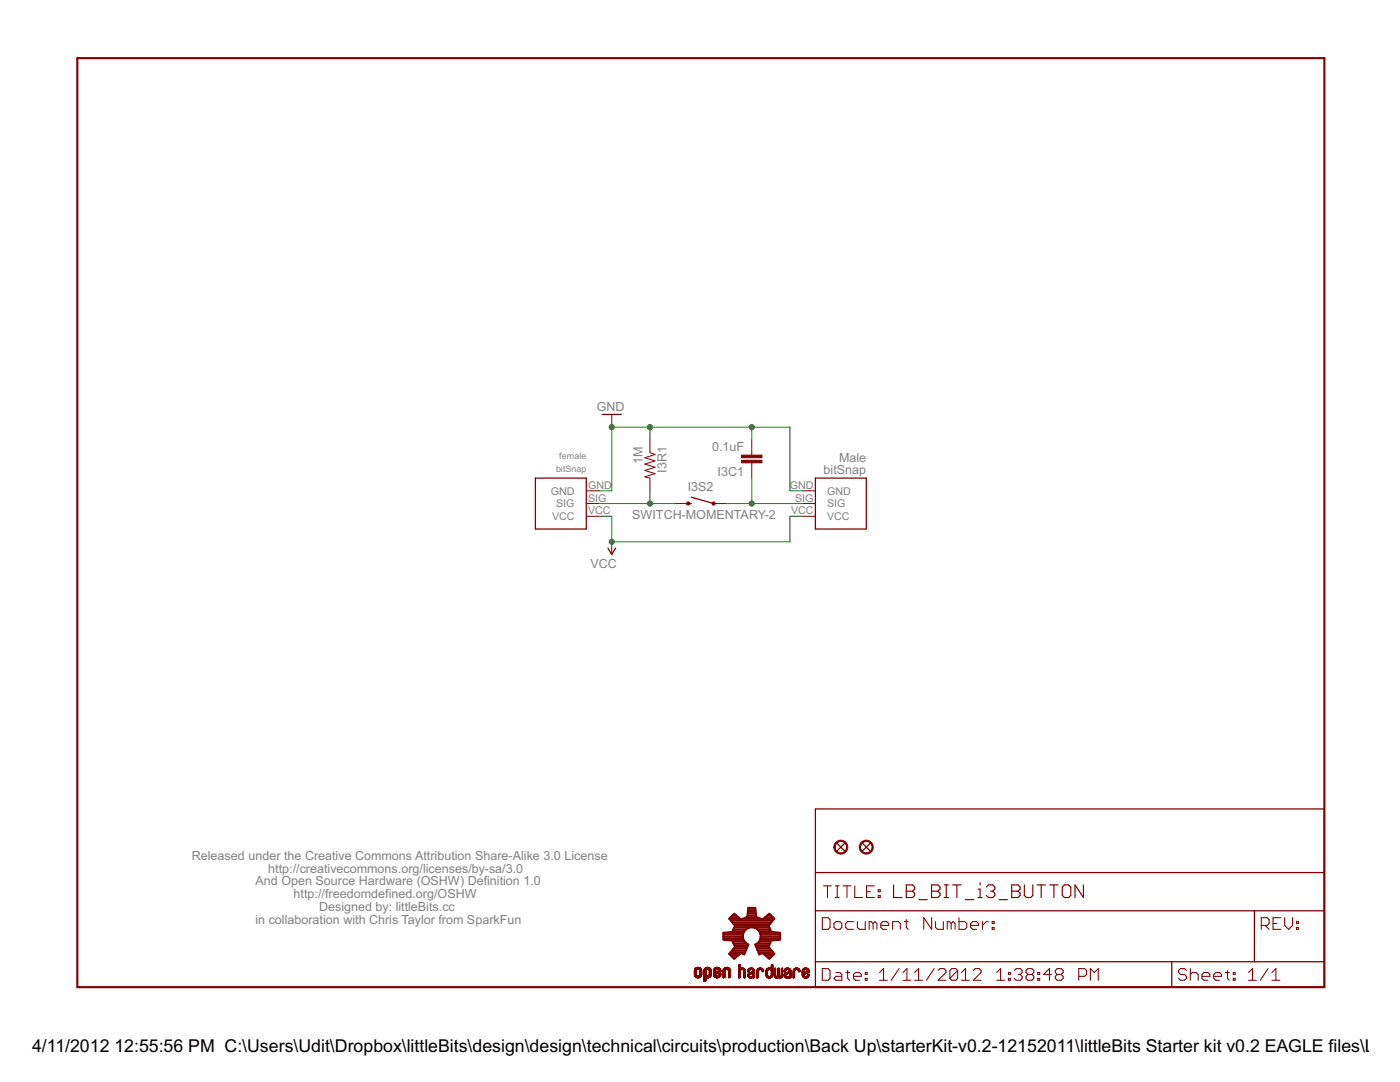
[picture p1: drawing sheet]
<svg xmlns="http://www.w3.org/2000/svg" width="279mm" height="216mm" viewBox="0 0 279 216" stroke-linecap="round" stroke-linejoin="round" font-family="sans-serif">
<g fill="none" stroke="#800000" stroke-width=".2">
<path d="M117 97.9h2.5M122.1 82.7v2.5M129.7 87.8v2.5l1 .4-2 .6 2 .7-2 .6 2 .6-2 .7 2 .6-2 .6 1 .3v2.5M150 87.8v3M150 92.4v3M160.2 97.9h2.5M117 103h2.5M117 100.5h2.5M122.1 108.1v2.5M134.8 100.5h2.5M142.4 100.5h2.5M160.2 103h2.5"/>
<path d="M160.2 100.5h2.5M138.6 194.5h.4M138.6 194.4h.4M138.6 194.3h.4M138.6 194.2h.4M138.6 194.1h.4M138.6 194h.4M138.6 193.9h.4M138.6 193.8h.4M138.6 193.7h.4M138.6 194.6h.5M138.6 194.6h.4"/>
<path d="M138.6 193.6h.4M138.6 193.5h.4M138.6 194.7h1.4M138.6 194.7h.5M138.6 193.4h1.4M138.7 194.8h1.2M138.7 194.8h1.3M138.7 193.3l1.3 .1M138.7 194.9h1.2M138.7 193.3h1.2M138.8 194.9h1M138.8 193.2h1"/>
<path d="M138.8 195h1M138.9 195h.8M138.9 193.1h.8M139 195.1h.7M139 193.6h-.4M139.1 195.1h.4M139.1 193h.4M139.1 193.5h-.5M139.2 193.4h-.6M139.4 193.4h.6M139.5 193.5h.5M139.5 194.6h.5"/>
<path d="M139.6 194.6h.4M139.6 193.5h.4M139.6 193.6h.4M139.6 194.5h.4M139.6 194.4h.4M139.6 194.3h.4M139.6 194.2h.4M139.6 194.1h.4M139.6 194h.4M139.6 193.9h.4M139.6 193.8h.4M139.6 193.7h.4"/>
<path d="M140 194.7h-.5M140 194.5h-.4M140.5 195.8h.2M140.5 195.7h.4M140.5 195.6h.4M140.5 195.5h.4M140.5 195.4h.4M140.5 195.3h.4M140.5 195.2h.4M140.5 194.8h1.3M140.5 194.7l1.4 .1M140.5 194.7h.6"/>
<path d="M140.5 194.6h.5M140.5 194.6h.4M140.5 194.5h.4M140.5 194.4h.4M140.5 194.3h.4M140.5 194.2h.4M140.5 194.1h.4M140.5 194h.4M140.5 193.9h.4M140.5 193.8h.4M140.5 193.7h.4M140.5 193.6h.4"/>
<path d="M140.6 193.4h1.3M140.6 193.4h1.2M140.6 193.3h1.2M140.7 193.3h1.1M140.7 193.2h1M140.8 193.1h.8M140.9 195.7h-.4M140.9 195.1h-.4M140.9 193.6h-.4M141 193.5h-.5M141 195.1h.4M141 193h.4"/>
<path d="M141.1 193.5h-.6M141.1 193.4h-.6M141.3 193.4h.6M141.4 194.7h.5M141.4 193.5h.5M141.5 194.6h.4M141.5 193.5h.4M141.5 193.6h.4M141.5 194.5h.4M141.6 195.1h-1.1M141.6 194.5h.3M141.6 194.4h.3"/>
<path d="M141.6 194.3h.3M141.6 194.2h.3M141.6 194.1h.3M141.6 194h.3M141.6 193.9h.3M141.6 193.8h.3M141.6 193.7h.3M141.6 195l-1.1 .1M141.7 195h-1.2M141.8 194.9h-1.3M141.9 194.8h-1.4M141.9 194.6h-.4"/>
<path d="M142.4 194.6h.5M142.4 194.5h.4M142.4 193.9h.4M142.4 193.8h.4M142.4 193.7h.4M142.4 193.6h.4M142.4 194.7h.6M142.5 194.7h1.3M142.5 193.4h1.3M142.5 194.8h1.2M142.5 194.9h1.2M142.5 193.3h1.2"/>
<path d="M142.6 193.3h1.1M142.6 194.9h1.1M142.6 195h1M142.6 193.2h1M142.7 195h.9M142.7 193.1h.9M142.7 193.1h.8M142.8 195.1h.7M142.8 193.7h-.4M142.9 194.4h-.5M142.9 193.5h-.5M142.9 195.1h.4"/>
<path d="M142.9 193h.4M143 193.5h-.6M143 193.9h.8M143 193.4h-.5M143.1 194.3l-.7 .1M143.1 193.8h.7M143.1 194.3h-.7M143.2 193.8h.6M143.2 193.4h.6M143.3 194.2h-.9M143.3 194.7h.5M143.3 193.5h.5"/>
<path d="M143.4 194.6h.4M143.4 193.7h.4M143.4 193.5h.4M143.4 194.2h-1M143.4 193.6h.4M143.4 194.5h.4M143.5 194.4h.3M143.5 194.1h-1.1M143.6 194.1h-1.2M143.6 194.3h.2M143.7 194.2h.1M143.7 194l-1.3 .1"/>
<path d="M143.8 194h-1.4M143.8 193.9l-.9 .1M144.3 194.9h.4M144.3 194.8h.4M144.3 194.7h.4M144.3 194.6h.4M144.3 194.5h.4M144.3 194.4h.4M144.3 194.3h.4M144.3 194.2h.4M144.3 194.1h.4M144.3 194h.4"/>
<path d="M144.3 193.9h.4M144.3 193.8h.4M144.3 193.7h.4M144.3 195.1h.2M144.4 195.1h.1M144.4 193.4h1.3M144.4 193.3l1.3 .1M144.4 193.3h1.2M144.5 193.3h1.1M144.5 193.2h1M144.6 193.1h.9M144.7 193.1h.7"/>
<path d="M144.7 195l-.4 .1M144.7 195h-.4M144.7 193.6h-.4M144.8 193.6h-.5M144.8 193.5h-.5M144.8 193h.4M144.9 193.5h-.5M144.9 193.4h-.5M145.2 193.4h.5M145.2 193.5h.5M145.3 193.5h.5M145.3 193.6h.5"/>
<path d="M145.4 195h.4M145.4 194.9h.4M145.4 194.8h.4M145.4 194.7h.4M145.4 194.6h.4M145.4 194.5h.4M145.4 194.4h.4M145.4 194.3h.4M145.4 194.2h.4M145.4 194.1h.4M145.4 194h.4M145.4 193.9h.4"/>
<path d="M145.4 193.8h.4M145.4 193.7h.4M145.4 193.6h.4M145.4 195.1h.1M145.6 195.1h-.2M145.8 195l-.4 .1M147.4 194.9h.3M147.4 194.8h.3M147.4 194.7h.3M147.4 194.6h.3M147.4 194.5h.3M147.4 194.4h.3"/>
<path d="M147.4 194.3h.3M147.4 194.2h.3M147.4 194.1h.3M147.4 194h.3M147.4 193.9h.3M147.4 193.8h.3M147.4 193.7h.3M147.4 193.6h.4M147.4 193.4h1.2M147.4 193.3l1.2 .1M147.4 193.3h1.1M147.4 193.2l1.1 .1"/>
<path d="M147.4 193.2h.3M147.4 193.1h.3M147.4 193h.3M147.4 192.9h.3M147.4 192.8h.3M147.4 192.7h.3M147.4 192.6h.3M147.5 192.6h.2M147.5 192.5h.2M147.6 195.1h-.2M147.7 195.1h-.3M147.7 195l-.3 .1"/>
<path d="M147.7 195h-.3M147.8 193.6l-.4 .1M147.8 193.2h.6M147.9 193.5h-.5M148 193.5h-.6M148.1 193.1h.1M148.2 193.5h.5M148.4 193.5h.3M148.4 193.6h.3M148.4 193.6h.4M148.5 193.7h.3M148.5 195h.3"/>
<path d="M148.5 194.9h.3M148.5 194.8h.3M148.5 194.7h.3M148.5 194.6h.3M148.5 194.5h.3M148.5 194.4h.3M148.5 194.3h.3M148.5 194.2h.3M148.5 194.1h.3M148.5 194h.3M148.5 193.9h.3M148.5 193.8h.3"/>
<path d="M148.5 195.2h.1M148.7 195.1h-.2M148.7 193.4h-1.3M148.8 195h-.3M149.2 194.8h.4M149.2 194.7l.4 .1M149.2 194.7h.3M149.2 194.6h.3M149.2 194.5h.4M149.2 193.9h.2M149.2 193.8h.3M149.2 193.7h.3"/>
<path d="M149.3 194.9h.8M149.3 194.8h.3M149.3 193.6h.3M149.4 195h.7M149.4 193.4h1.1M149.4 193.4h1M149.5 195.1h.6M149.5 193.9h-.3M149.5 193.3h.8M149.5 193.8h-.3M149.5 194.6h-.3M149.6 195.1h.5"/>
<path d="M149.6 193.7h-.3M149.6 193.6l-.3 .1M149.6 194.5h-.4M149.6 194.1h1M149.6 193.2h.6M149.6 195.2h.5M149.7 194.1h.9M149.7 193.5h-.4M149.7 194.4h-.4M149.8 194.4h-.5M149.8 194.1h.8M149.8 195.2h.1"/>
<path d="M149.8 193.5h-.5M149.9 193.1h.1M149.9 194h.7M150 194.3l-.7 .1M150 193.5h.5M150 194.3h-.6M150.1 194h.5M150.2 193.9h.4M150.2 193.5h.3M150.2 194.2h-.8M150.2 193.6h.4M150.2 193.6l.4 .1"/>
<path d="M150.3 193.8h.3M150.3 194.2h.3M150.3 193.7h.3M150.3 195.1h.2M150.3 195h.3M150.3 194.9h.3M150.3 194.8h.3M150.3 194.7h.3M150.3 194.6h.3M150.3 194.5h.3M150.3 194.4h.3M150.3 194.3h.3"/>
<path d="M150.6 195.1h-.3M150.6 194.2h-1.1M151 195h.3M151 194.9h.3M151 194.8h.3M151 194.7h.3M151 194.6h.3M151 194.5h.3M151 194.4h.3M151 194.3h.3M151 194.2h.3M151 194.1h.3"/>
<path d="M151 194h.3M151 193.9h.3M151 193.8h.3M151 193.7h.4M151.1 195.2h.1M151.2 193.4h1.1M151.2 195.1h-.2M151.2 193.4h1M151.3 195.1h-.3M151.3 193.3h.9M151.3 195l-.3 .1M151.3 193.3h.8"/>
<path d="M151.4 193.8h-.4M151.4 193.6l-.3 .1M151.4 193.6h-.3M151.4 193.2h.6M151.5 193.5h-.4M151.6 193.5h-.5M151.7 193.1h.1M151.8 193.5h.5M152 193.5h.4M152 193.6h.4M152.1 193.6h.3M152.1 193.7h.3"/>
<path d="M152.1 193.8h.3M152.3 193.4h-1.1M152.4 193.9h-.3M152.4 193.8h-.3M152.8 194.5h.3M152.8 194.4h.3M152.8 194.3h.3M152.8 194.2h.3M152.8 194.1h.3M152.8 194h.3M152.8 193.9h.3M152.8 193.8h.3"/>
<path d="M152.9 194.6h.3M152.9 194.5h.2M152.9 193.8h.2M152.9 194.7l.4 .1M152.9 194.7h.3M152.9 193.6h.3M152.9 194.8h.5M152.9 194.8h.4M153 194.9h1.1M153 193.4h1.2M153.1 195h.9M153.1 193.3h1.1"/>
<path d="M153.2 195.1h.7M153.2 193.7h-.3M153.2 193.3h1M153.2 193.6h-.3M153.2 195.1h.6M153.3 193.2h.5M153.3 193.5h-.4M153.3 195.2h.5M153.4 193.5h-.5M153.5 195.2h.1M153.5 193.1h.1M153.6 193.5h.6"/>
<path d="M153.8 194.8h.4M153.8 193.5h.4M153.8 193.6h.4M153.9 193.6h.3M153.9 194.7h.3M153.9 194.6h.3M153.9 193.7h.3M153.9 193.2h.3M153.9 194.5h.3M153.9 194.4h.3M153.9 194.3h.3M153.9 194.2h.3"/>
<path d="M153.9 194.1h.3M153.9 194h.3M153.9 193.9h.3M153.9 193.8h.3M153.9 193.1h.3M153.9 193h.3M153.9 192.9h.3M153.9 192.8h.3M153.9 192.7h.3M153.9 192.6h.3M154 192.6h.2M154 192.5h.2"/>
<path d="M154.2 194.8h-.5M154.2 194.7l-.4 .1M154.2 193.4h-1.2M154.5 194.8h.4M154.5 194.7h.3M154.5 194.6h.3M154.5 194.5h.3M154.5 194.4h.3M154.5 194.3h.3M154.5 194.2h.3M154.5 194.1h.3M154.5 194h.3"/>
<path d="M154.5 193.9h.3M154.5 193.8h.3M154.5 193.7h.3M154.5 193.6h.3M154.5 193.5h.3M154.5 193.4h.3M154.5 193.3h.3M154.5 194.9h1.7M154.6 194.9h1.5M154.6 195h1.5M154.7 193.2h.1M154.7 195.1h1.3"/>
<path d="M154.7 195.1h.6M154.8 195.2h.4M155 195.2h.1M155.1 194.8h.5M155.2 194.8h.4M155.2 194.8h.3M155.2 194.7h.3M155.2 194.6h.3M155.2 194.5h.3M155.2 194.4h.3M155.2 194.3h.3M155.2 194.2h.3"/>
<path d="M155.2 194.1h.3M155.2 194h.3M155.2 193.9h.3M155.2 193.8h.3M155.2 193.7h.3M155.2 193.6h.3M155.2 193.5h.3M155.2 193.4h.3M155.2 193.3h.3M155.3 193.3h.2M155.4 193.2h.1M155.4 195.1h.6"/>
<path d="M155.5 195.2h.4M155.8 194.8h.4M155.9 194.8h.3M155.9 194.7h.3M155.9 194.6h.3M155.9 194.5h.3M155.9 194.4h.3M155.9 194.3h.3M155.9 194.2h.3M155.9 194.1h.3M155.9 194h.3M155.9 193.9h.3"/>
<path d="M155.9 193.8h.3M155.9 193.7h.3M155.9 193.6h.3M155.9 193.5h.3M155.9 193.4h.3M155.9 193.3h.3M156 193.3h.2M156.1 193.2h.1M156.5 194.8h.4M156.5 194.7l.3 .1M156.5 194.7h.3M156.5 194.6h.3"/>
<path d="M156.5 194.5h.3M156.5 193.9h.1M156.5 193.7h.3M156.5 194.9h.8M156.6 194.9h.8M156.6 195h.8M156.6 194.3h.7M156.6 193.4h1.1M156.7 195h.7M156.7 193.4h1M156.7 195.1h.7M156.7 193.9h-.2"/>
<path d="M156.7 193.3h.9M156.8 193.8h-.3M156.8 195.1h.6M156.8 193.3h.7M156.8 193.6l-.3 .1M156.9 194.1h.9M156.9 194.5h-.4M156.9 193.6h-.4M156.9 193.2h.6M156.9 195.2h.4M156.9 193.5h-.4M157 194.4h-.5"/>
<path d="M157.1 194.4h-.6M157.1 194.1h.7M157.1 193.5h-.5M157.1 193.1h.1M157.2 194h.6M157.2 194.3l-.7 .1M157.2 193.5h.6M157.3 194h.5M157.4 193.5h.4M157.4 193.9h.4M157.4 194.2h-.7M157.5 193.6h.3"/>
<path d="M157.5 193.8h.3M157.5 193.7h.3M157.6 195.1h.1M157.6 195h.2M157.6 194.9h.2M157.6 194.8h.2M157.6 194.7h.2M157.6 194.6h.2M157.6 194.5h.2M157.6 194.4h.2M157.6 194.3h.2M157.6 194.2h.2"/>
<path d="M157.6 193.8h.2M157.6 193.7h.2M157.6 195.2h.1M157.8 195.1h-.2M157.8 195h-.2M157.8 194.2h-1.1M158.3 195h.3M158.3 194.9h.3M158.3 194.8h.3M158.3 194.7h.3M158.3 194.6h.3M158.3 194.5h.3"/>
<path d="M158.3 194.4h.3M158.3 194.3h.3M158.3 194.2h.3M158.3 194.1h.3M158.3 194h.3M158.3 193.9h.3M158.3 193.8h.3M158.3 193.7h.3M158.3 193.6h.4M158.3 195.2h.1M158.5 195.1h-.2M158.5 193.4h1"/>
<path d="M158.5 193.3h.9M158.6 195.1h-.3M158.6 195l-.3 .1M158.6 193.7h-.3M158.6 193.3h.8M158.7 193.2h.6M158.7 193.6h-.4M158.7 193.5h-.4M158.9 193.5h-.5M158.9 193.1h.1M159.1 193.5h.5M159.2 193.5h.4"/>
<path d="M159.3 193.6h.3M159.3 193.6h.4M159.3 193.7h.4M159.4 193.8h.3M159.6 193.4h-1.2M159.6 193.9h-.2M159.7 193.8h-.3M160.1 194.6h.3M160.1 194.5h.3M160.1 194.1h1.1M160.1 194.1h.3M160.1 194h.3"/>
<path d="M160.1 193.9h.3M160.1 193.8h.3M160.1 193.7h.3M160.1 194.7h.4M160.1 193.6h.4M160.2 194.8h.4M160.2 194.9h1.2M160.2 193.4h1.2M160.3 194.9h1M160.3 193.4h1M160.3 195h1M160.3 195h.9"/>
<path d="M160.4 193.3h.8M160.4 195.1h.8M160.4 194.5h-.3M160.5 195.1h.6M160.5 193.6h-.4M160.5 193.2h.6M160.5 194.4h-.4M160.5 193.5h-.3M160.6 195.2h.4M160.7 194.4h-.6M160.7 193.5h-.5M160.7 193.1h.1"/>
<path d="M160.8 195.2h.1M160.8 194h.7M160.8 194.3l-.7 .1M160.9 194.3h-.8M160.9 193.5h.5M161 193.9h.5M161 194.8h.4M161 194.2h-.9M161 193.5h.4M161.1 194.8h.3M161.1 193.8h.4M161.1 193.6h.3"/>
<path d="M161.1 194.2h-1M161.1 193.6h.4M161.1 194.6h.4M161.1 193.7h.4M161.2 193.8h.3M161.2 193.7h.3M161.2 194.6h.3M161.2 194.5h.3M161.2 194.4h.3M161.3 194.1h-.8M161.4 194.4h.1M161.4 194l-.8 .1"/>
<path d="M161.5 194.7h-.4M161.5 193.9l-.6 .1"/>
</g>
<path d="M15.4 11.6h248.9v185.4h-248.9z" fill="none" stroke="#800000" stroke-width=".42"/>
<g fill="none" stroke="#800000" stroke-width=".25">
<path d="M106.8 95.4h10.2v10.2h-10.2zM120.2 82.7h3.8M138 99.2l4.4 1.3M162.7 95.4h10.2v10.2h-10.2zM121.3 109.4l.8 1.2 .8-1.2M137.3 100.5h.7M162.7 161.4h101.6v35.6h-101.6zM162.7 174.1h101.6M167 168.3l1.6 1.5M168.6 168.3l-1.6 1.5M172.1 168.3l1.6 1.5M173.7 168.3l-1.6 1.5"/>
<path d="M162.7 181.7h101.6M162.7 191.9h101.6M233.8 191.9v5.1M250.3 181.7v10.2"/>
</g>
<g fill="none" stroke="#800000" stroke-width=".21">
<path d="M164.4 176.8h1.5M165.1 176.8v2.3M166.7 176.8h.8M166.7 179.1h.8M167.1 176.8v2.3M168.3 176.8h1.5M169 176.8v2.3M170.6 176.8v2.3h1.5M172.9 177.9h.8M174.5 176.8h-1.6v2.3h1.6M175.3 178.7h.4v.4h-.4zM175.3 177.5h.4v.4h-.4z"/>
<path d="M164.1 183.1h1.2l.4 .4v1.6l-.4 .3h-1.2zM164.1 193.3h1.2l.4 .4v1.5l-.4 .4h-1.2zM166.4 184.3l.4-.4h.8l.4 .4v.8l-.4 .3h-.8l-.4-.3zM166.8 194.1h.8l.4 .3v1.2h-1.2l-.4-.4 .4-.4h1.2M168.8 194.1h.8M169.2 193.7v1.5l.4 .4M170.3 194.8h1.6v-.4l-.4-.3h-.8l-.4 .3v.8l.4 .4h.8M170.3 183.9h-1.1l-.4 .4v.8l.4 .3h1.1M171.1 183.9v1.2l.4 .3h1.2v-1.5M172.7 195.2h.4v.4h-.4zM172.7 194.1h.4v.3h-.4zM174.2 184.3l-.4-.4h-.3v1.5"/>
<path d="M174.2 184.3v1.1M174.2 184.3l.4-.4 .4 .4v1.1M175.5 195.6h1.6M175.5 194.1l.8-.8v2.3M175.8 184.7h1.6v-.4l-.4-.4h-.8l-.4 .4v.8l.4 .3h.8M178.1 185.4v-1.5h1.2l.4 .4v1.1M179.4 193.3l-1.5 2.3M180.2 195.6h1.6M180.2 194.1l.8-.8v2.3M180.5 183.9h.8M180.9 183.5v1.6l.4 .3M182.5 195.6h1.6"/>
<path d="M182.5 194.1l.8-.8v2.3M185.9 183.1v2.3l-1.5-2.3v2.3M186.4 193.3l-1.5 2.3M186.7 183.9v1.2l.4 .3h1.2v-1.5M187.2 193.7l.4-.4h.8l.4 .4v.4l-1.6 1.5h1.6M189.8 184.3l-.4-.4h-.4v1.5M189.8 184.3v1.1M189.8 184.3l.4-.4 .4 .4v1.1M191.1 193.7v1.5l-.4 .4h-.8l-.3-.4M191.1 193.7l-.4-.4h-.8l-.3 .4v1.5M191.1 193.7l-1.5 1.5M191.4 183.1v2.3h1.2l.3-.3v-.8l-.3-.4h-1.2"/>
<path d="M191.9 195.6h1.6M191.9 194.1l.8-.8v2.3M193.7 184.7h1.6v-.4l-.4-.4h-.8l-.4 .4v.8l.4 .3h.8M194.2 193.7l.4-.4h.8l.4 .4v.4l-1.6 1.5h1.6M196.1 183.9v1.5M197.2 183.9h-.4l-.7 .8M198 185.1h.4v.3h-.4zM198 183.9h.4v.4h-.4zM198.9 195.6h1.6M198.9 194.1l.8-.8v2.3M201.3 195.2h.3v.4h-.3zM201.3 194.1h.3v.3h-.3z"/>
<path d="M202.4 193.7l.4-.4h.8l.4 .4v.4l-.4 .3M203.2 194.4h.4M203.6 194.4l.4 .4v.4l-.4 .4h-.8l-.4-.4M205.1 194.4l-.3 .4v.4l.3 .4h.8l.4-.4v-.4l-.4-.4M205.1 194.4l-.3-.3v-.4l.3-.4h.8l.4 .4v.4l-.4 .3M205.1 194.4h.8M207.1 195.2h.4v.4h-.4zM207.1 194.1h.4v.3h-.4zM209.8 194.4h-1.5l1.1-1.1v2.3M211 194.4l-.4 .4v.4l.4 .4h.8l.4-.4v-.4l-.4-.4M211 194.4l-.4-.3v-.4l.4-.4h.8l.4 .4v.4l-.4 .3M211 194.4h.8"/>
<path d="M215.3 194.8h1.2l.4-.4v-.7l-.4-.4h-1.2v2.3M217.6 195.6v-2.3l.8 .8 .8-.8v2.3M236.8 193.7l-.4-.4h-.8l-.4 .4v.4l.4 .3h.8l.4 .4v.4l-.4 .4h-.8l-.4-.4M237.6 194.4l.3-.3h.8l.4 .3v1.2M237.6 193.3v2.3M239.9 194.8h1.5v-.4l-.3-.3h-.8l-.4 .3v.8l.4 .4h.8M242.2 194.8h1.6v-.4l-.4-.3h-.8l-.4 .3v.8l.4 .4h.8M244.6 194.1h.7M245 193.7v1.5l.3 .4M246.1 195.2h.4v.4h-.4zM246.1 194.1h.4v.3h-.4zM249.2 195.6h1.5"/>
<path d="M249.2 194.1l.8-.8v2.3M251.7 184.7h1.2l.4-.4v-.8l-.4-.4h-1.2v2.3M252.5 184.7l.8 .7M253.1 193.3l-1.6 2.3M253.9 195.6h1.5M253.9 194.1l.7-.8v2.3M254.1 184.3h.7M255.6 183.1h-1.5v2.3h1.5M256.4 183.1v1.6l.8 .7 .8-.7v-1.6M258.7 185.1h.4v.3h-.4zM258.7 183.9h.4v.4h-.4z"/>
</g>
<g fill="none" stroke="#800000" stroke-width=".23">
<path d="M178.3 176.6v2.5h1.7M180.9 176.6h1.2l.4 .4v.4l-.4 .4 .4 .4v.5l-.4 .4h-1.2zM180.9 177.8h1.2M183.4 179.5h1.7M185.9 176.6h1.3l.4 .4v.4l-.4 .4 .4 .4v.5l-.4 .4h-1.3zM185.9 177.8h1.3M188.4 179.1h.9M188.4 176.6h.9M188.8 176.6v2.5M190.1 176.6h1.7M191 176.6v2.5M192.6 179.5h1.7"/>
<path d="M195.2 179.1h.8M195.2 177.4h.4v1.7M195.6 176.1v.5M196.8 177l.5-.4h.8l.4 .4v.4l-.4 .4M197.7 177.8h.4M198.1 177.8l.4 .4v.5l-.4 .4h-.8l-.5-.4M199.4 179.5h1.7M201.9 176.6h1.3l.4 .4v.4l-.4 .4 .4 .4v.5l-.4 .4h-1.3zM201.9 177.8h1.3M204.4 176.6v2.1l.5 .4h.8l.4-.4v-2.1M207 176.6h1.6M207.8 176.6v2.5"/>
<path d="M209.5 176.6h1.7M210.3 176.6v2.5M212 177l.4-.4h.9l.4 .4v1.7l-.4 .4h-.9l-.4-.4zM216.2 176.6v2.5l-1.7-2.5v2.5"/>
</g>
<g fill="#800000" stroke="#800000" stroke-width=".2">
<path d="M148 90.8h4.1v.5h-4.1z"/>
<path d="M148 91.8h4.1v.6h-4.1z"/>
</g>
<g fill="#800000" stroke="#800000" stroke-width=".2">
<path d="M166.8 168.1a1.4 1.4 0 0 1 2.2 .2 1.4 1.4 0 0 1-.8 2.1 1.4 1.4 0 0 1-1.8-1.4h.3a1.15 1.15 0 0 1 1.6-1 1.15 1.15 0 0 1 .3 1.9 1.15 1.15 0 0 1-1.9-.6v-.3h-.3z" fill-rule="evenodd"/>
<path d="M171.9 168.1a1.4 1.4 0 0 1 2.2 .2 1.4 1.4 0 0 1-.8 2.1 1.4 1.4 0 0 1-1.8-1.4h.2a1.15 1.15 0 0 1 1.7-1 1.15 1.15 0 0 1 .2 1.9 1.15 1.15 0 0 1-1.8-.6l-.1-.3h-.2z" fill-rule="evenodd"/>
<circle cx="142.4" cy="100.5" r=".33"/>
<circle cx="137.3" cy="100.5" r=".33"/>
</g>
<g fill="none" stroke="#800000" stroke-width=".38">
<path d="M144.4 187.2h3.9M144.4 186.9h3.9M144.4 186.5h3.9M144.4 186.2h4M144.7 187.6h3.7M145.5 190.4h2.2M145.6 183.4h2.2M145.8 190h2.9M145.8 183h1.6M145.9 183.7h8.3M145.9 190.7h1.4M146.1 189.7h2.8"/>
<path d="M146.2 184.1h7.7M146.2 182.7h.7M146.2 191.1h.7M146.2 185.8h2.4M146.3 187.9h2.3M146.3 185.5h2.6M146.4 189.3h2.6M146.4 188.3h2.6M146.4 184.4h7.2M146.5 185.1l-.3 .8-1.8 .2v1.4l1.8 .2 .5 1.2-1.2 1.4M146.5 185.1h3M146.5 188.6h2.8"/>
<path d="M146.7 189h2.5M146.7 184.8h6.7M146.7 184.7l-1.2-1.4 1-1 1.5 1.2 1.1-.5 .2-1.9h1.4l.2 1.9 1.2 .5 1.4-1.2 1 1-1.1 1.4M146.7 184.7l-.2 .4M148.2 183.4h3.7M148.3 186.5a1.76 1.76 0 0 0 1.1 2l-.9 2-.5-.4-1.5 1.2-1-1M148.3 186.5a1.78 1.78 0 0 1 1.9-1.5 1.78 1.78 0 0 1 1.6 1.8M148.3 190.4h.3M149.1 183h1.9M149.2 182.7h1.7M149.2 182.3h1.7M149.2 182h1.6"/>
<path d="M149.3 181.6h1.5M149.3 181.3h1.4M150.5 185.1h3.1M150.8 188.6h2.7M150.9 189h2.5M151.1 189.3h2.6M151.1 188.3h2.6M151.2 185.5h2.5M151.2 189.7h2.8M151.3 190h3M151.4 187.9h2.4M151.5 190.4h.3"/>
<path d="M151.5 185.8h2.3M151.7 187.6h3.7M151.7 186.2h4M151.8 187.2h3.9M151.8 186.5h3.9M151.8 186.8l-.2 .9-.9 .8 .8 2 .6-.4 1.4 1.2 1-1M151.8 186.9h3.9M152.3 183.4h2.2M152.4 190.4h2.1M152.7 183h1.5M152.8 190.7h1.4M153.1 182.7h.8"/>
<path d="M153.2 191.1h.6M153.4 184.7l.2 .4M153.6 185.1l.3 .8 1.8 .2v1.4l-1.8 .2-.5 1.2 1.1 1.4"/>
</g>
<path d="M119.5 97.9h2.6v-12.7h35.5v12.7h2.6M129.7 85.2v2.6M129.7 97.9v2.6M150 85.2v2.6M150 95.4v5.1M119.5 100.5h15.3M119.5 103h2.6v5.1h35.5v-5.1h2.6M144.9 100.5h15.3" fill="none" stroke="#008000" stroke-width=".2"/>
<g fill="#008000" stroke="#008000" stroke-width=".2">
<circle cx="150" cy="100.5" r=".51"/>
<circle cx="129.7" cy="85.2" r=".51"/>
<circle cx="150" cy="85.2" r=".51"/>
<circle cx="122.1" cy="85.2" r=".51"/>
<circle cx="129.7" cy="100.5" r=".51"/>
<circle cx="122.1" cy="108.1" r=".51"/>
</g>
<g font-size="4">
<text x="6.4" y="209.9">4/11/2012</text>
<text x="22.8" y="209.9">12:55:56 PM C:\Users\Udit\Dropbox\littleBits\design\design\technical\circuits\production\Back Up\starterKit-v0.2-12152011\littleBits Starter kit v0.2 EAGLE files\LB_B</text>
</g>
<g font-size="2.8" fill="#808080">
<text x="119.1" y="81.9">GND</text>
<text x="142.1" y="89.9">0.1uF</text>
<text x="128.2" y="92.5" transform="rotate(-90 128.2 92.5)">1M</text>
<text x="133" y="94.3" transform="rotate(-90 133 94.3)">I3R1</text>
<text x="143.2" y="95">I3C1</text>
<text x="164.4" y="94.6">bitSnap</text>
<text x="167.5" y="92.1">Male</text>
<text x="137.2" y="97.9">I3S2</text>
<text x="126.1" y="103.5">SWITCH-MOMENTARY-2</text>
<text x="117.8" y="113.4">VCC</text>
<text x="38.3" y="171.6">Released under the Creative Commons Attribution Share-Alike 3.0 License</text>
<text x="51" y="176.7">And Open Source Hardware (OSHW) Definition 1.0</text>
<text x="53.5" y="174.1">http://creativecommons.org/licenses/by-sa/3.0</text>
<text x="58.6" y="179.2">http://freedomdefined.org/OSHW</text>
<text x="51" y="184.3">in collaboration with Chris Taylor from SparkFun</text>
<text x="63.7" y="181.7">Designed by: littleBits.cc</text>
</g>
<g font-size="2.4" fill="#808080">
<text x="109.9" y="98.7">GND</text>
<text x="111" y="101.2">SIG</text>
<text x="117.4" y="100.1">SIG</text>
<text x="117.4" y="97.6">GND</text>
<text x="157.6" y="97.6">GND</text>
<text x="158.7" y="100.1">SIG</text>
<text x="165.1" y="101.2">SIG</text>
<text x="165.1" y="98.7">GND</text>
<text x="110.2" y="103.8">VCC</text>
<text x="117.4" y="102.7">VCC</text>
<text x="157.9" y="102.7">VCC</text>
<text x="165.1" y="103.8">VCC</text>
</g>
<g font-size="2" fill="#808080">
<text x="111" y="94.1">bitSnap</text>
<text x="111.6" y="91.6">female</text>
</g>
</svg>
